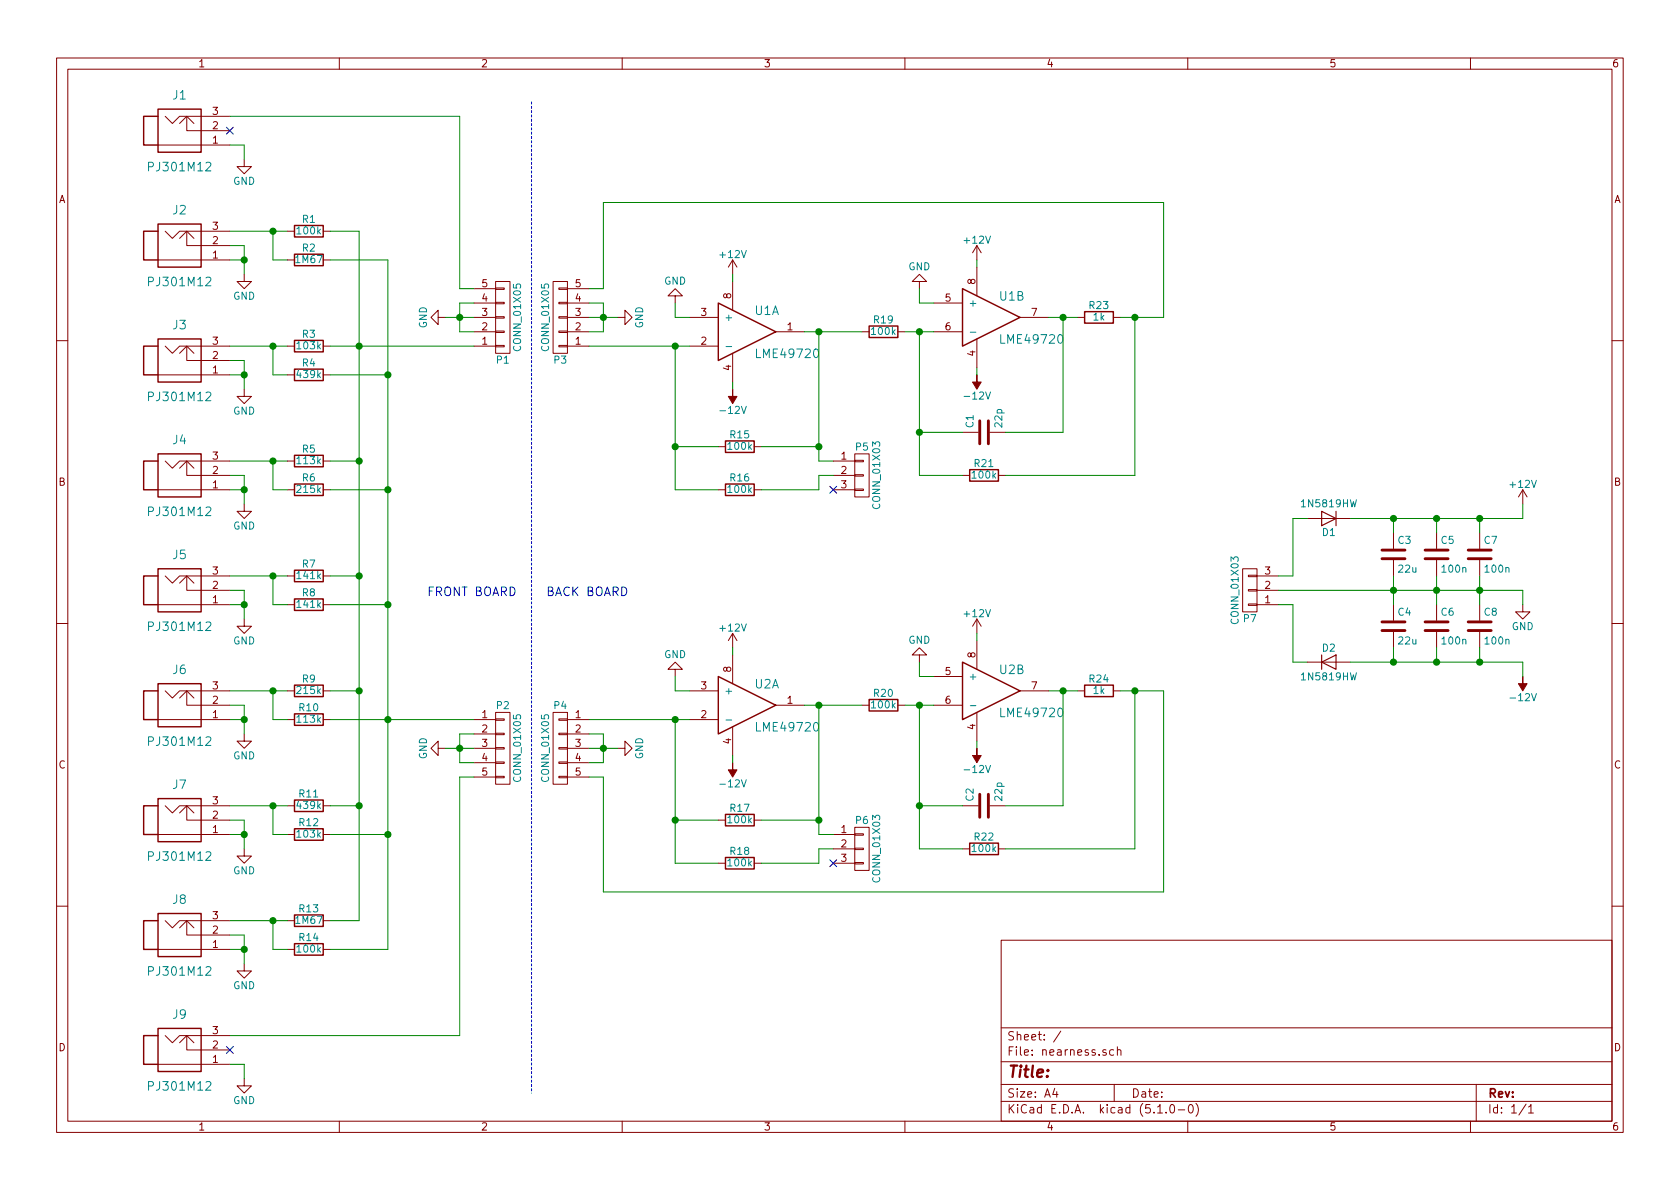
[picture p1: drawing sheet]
<svg xmlns="http://www.w3.org/2000/svg" width="297mm" height="210mm" viewBox="0 0 297 210" stroke-linecap="round" stroke-linejoin="round" font-family="sans-serif">
<g fill="none" stroke="#840000" stroke-width=".18">
<path d="M10 10.3h277v189.9h-277zM12 12.2h273v186.1h-273zM60 10.3v1.9M110 10.3v1.9M160 10.3v1.9M210 10.3v1.9M260 10.3v1.9M27.9 25.6h12.7M29.2 20.6l1.3 1.2 1.2-1.2h8.9M31.7 21.8l1.3-1.2 1.3 1.2M33 20.6v2.5h7.6M43.2 28.2v1.3h1.2l-1.2 1.2-1.3-1.2h1.3"/>
<path d="M27.9 46h12.7M29.2 40.9l1.3 1.3 1.2-1.3h8.9M31.7 42.2l1.3-1.3 1.3 1.3M33 40.9v2.5h7.6M43.2 48.5v1.3h1.2l-1.2 1.2-1.3-1.2h1.3M50.8 46h1.3M50.8 40.9h1.3M57.1 46h1.3M57.1 40.9h1.3M77.5 56.1v-1.2l-1.3 1.2 1.3 1.3v-1.3h1.2M83.8 56.1h3.8M83.8 58.7h3.8"/>
<path d="M83.8 53.6h3.8M83.8 51h3.8M87.6 50.9h1.6v.3h-1.6zM87.6 53.5h1.6v.2h-1.6zM87.6 56h1.6v.3h-1.6zM87.6 58.5h1.6v.3h-1.6zM87.6 49.8h2.6v12.7h-2.6zM97.8 49.8h2.5v12.7h-2.5zM98.8 50.9h1.5v.3h-1.5zM98.8 53.5h1.5v.2h-1.5zM98.8 56h1.5v.3h-1.5zM98.8 58.5h1.5v.3h-1.5z"/>
<path d="M100.3 56.1h3.8M100.3 58.7h3.8M100.3 53.6h3.8M100.3 51h3.8M109.2 56.1h1.3v-1.2l1.3 1.2-1.3 1.3v-1.3M119.4 52.3h1.2l-1.2-1.3-1.3 1.3h1.3v1.3M121.9 56.1h5.1M129.5 46l-.7 1.2M129.5 46v2.5M129.5 49.8v5.1M129.5 46l.8 1.2M137.2 58.7h5"/>
<path d="M152.4 58.7h1.3M158.7 58.7h1.3M162.6 49.8h1.2l-1.2-1.3-1.3 1.3h1.3v1.2M165.1 58.7h5.1M165.1 53.6h5.1M172.7 43.4l-.7 1.3M172.7 43.4v2.6M172.7 47.2v5.1M172.7 59.9v5.1M172.7 43.4l.8 1.3M180.3 56.1h5.1M190.5 56.1h1.3"/>
<path d="M196.8 56.1h1.3M10 60.2h2M27.9 66.3h12.7M29.2 61.2l1.3 1.3 1.2-1.3h8.9M31.7 62.5l1.3-1.3 1.3 1.3M33 61.2v2.5h7.6M43.2 68.8v1.3h1.2l-1.2 1.3-1.3-1.3h1.3M50.8 66.3h1.3M50.8 61.2h1.3M57.1 66.3h1.3M57.1 61.2h1.3M83.8 61.2h3.8"/>
<path d="M87.6 61.1h1.6v.2h-1.6zM98.8 61.1h1.5v.2h-1.5zM100.3 61.2h3.8M121.9 61.2h5.1M127 79h1.3M129.5 62.5v5.1M133.3 79h1.3M170.2 76.4h2.8M175 76.4h2.8M285 60.2h2M27.9 86.6h12.7M29.2 81.5l1.3 1.3 1.2-1.3h8.9"/>
<path d="M31.7 82.8l1.3-1.3 1.3 1.3M33 81.5v2.6h7.6M43.2 89.1v1.3h1.2l-1.2 1.3-1.3-1.3h1.3M50.8 86.6h1.3M50.8 81.5h1.3M57.1 86.6h1.3M57.1 81.5h1.3M127 86.6h1.3M133.3 86.6h1.3M147.3 86.6h3.8M147.3 84.1h3.8M147.3 81.5h3.8"/>
<path d="M151.1 86.5h1.6v.2h-1.6zM151.1 83.9h1.6v.3h-1.6zM151.1 81.4h1.6v.3h-1.6zM151.1 80.3h2.6v7.6h-2.6zM170.2 84.1h1.2M176.5 84.1h1.3M231.1 91.7h7.7M246.4 94.2v2.8M246.4 99.1v2.7M254 94.2v2.8M254 99.1v2.7M261.6 94.2v2.8"/>
<path d="M261.6 99.1v2.7M269.2 86.6l-.7 1.3M269.2 86.6v2.5M269.2 86.6l.8 1.3M10 110.3h2M27.9 106.9h12.7M29.2 101.8l1.3 1.3 1.2-1.3h8.9M31.7 103.1l1.3-1.3 1.3 1.3M33 101.8v2.6h7.6M43.2 109.5v1.2h1.2l-1.2 1.3-1.3-1.3h1.3M50.8 106.9h1.3M50.8 101.8h1.3"/>
<path d="M57.1 106.9h1.3M57.1 101.8h1.3M119.4 118.4h1.2l-1.2-1.3-1.3 1.3h1.3v1.2M129.5 112v2.5M129.5 115.8v5.1M129.5 112l-.7 1.3M129.5 112l.8 1.3M162.6 115.8h1.2l-1.2-1.3-1.3 1.3h1.3v1.3M165.1 119.6h5.1M172.7 109.5v2.5M172.7 113.3v5.1M172.7 109.5l-.7 1.2"/>
<path d="M172.7 109.5l.8 1.2M219.7 100.6h2.5v7.6h-2.5zM220.7 101.7h1.5v.3h-1.5zM220.7 104.3h1.5v.2h-1.5zM220.7 106.8h1.5v.3h-1.5zM222.2 106.9h3.9M222.2 104.4h3.9M222.2 101.8h3.9M231.1 117.1h7.7M246.4 106.9v2.8M246.4 111.8v2.7M254 106.9v2.8"/>
<path d="M254 111.8v2.7M261.6 106.9v2.8M261.6 111.8v2.7M269.2 106.9v1.3h1.3l-1.3 1.3-1.2-1.3h1.2M285 110.3h2M27.9 127.2h12.7M29.2 122.2l1.3 1.2 1.2-1.2h8.9M31.7 123.4l1.3-1.2 1.3 1.2M33 122.2v2.5h7.6M43.2 129.8v1.3h1.2l-1.2 1.2-1.3-1.2h1.3M50.8 127.2h1.3M50.8 122.2h1.3"/>
<path d="M57.1 127.2h1.3M57.1 122.2h1.3M77.5 132.3v-1.2l-1.3 1.2 1.3 1.3v-1.3h1.2M83.8 127.2h3.8M83.8 129.8h3.8M83.8 132.3h3.8M83.8 134.9h3.8M83.8 137.4h3.8M87.6 137.3h1.6v.2h-1.6zM87.6 134.7h1.6v.3h-1.6zM87.6 132.2h1.6v.3h-1.6zM87.6 129.7h1.6v.2h-1.6z"/>
<path d="M87.6 127.1h1.6v.3h-1.6zM87.6 126h2.6v12.7h-2.6zM97.8 126h2.5v12.7h-2.5zM98.8 137.3h1.5v.2h-1.5zM98.8 134.7h1.5v.3h-1.5zM98.8 132.2h1.5v.3h-1.5zM98.8 129.7h1.5v.2h-1.5zM98.8 127.1h1.5v.3h-1.5zM100.3 127.2h3.8M100.3 129.8h3.8M100.3 132.3h3.8M100.3 134.9h3.8"/>
<path d="M100.3 137.4h3.8M109.2 132.3h1.3v-1.2l1.3 1.2-1.3 1.3v-1.3M121.9 127.2h5.1M121.9 122.2h5.1M129.5 128.5v5.1M137.2 124.7h5M152.4 124.7h1.3M158.7 124.7h1.3M165.1 124.7h5.1M172.7 126v5.1M180.3 122.2h5.1M190.5 122.2h1.3"/>
<path d="M196.8 122.2h1.3M27.9 147.6h12.7M29.2 142.5l1.3 1.3 1.2-1.3h8.9M31.7 143.8l1.3-1.3 1.3 1.3M33 142.5v2.5h7.6M43.2 150.1v1.3h1.2l-1.2 1.2-1.3-1.2h1.3M50.8 147.6h1.3M50.8 142.5h1.3M57.1 147.6h1.3M57.1 142.5h1.3M127 145h1.3M127 152.6h1.3"/>
<path d="M133.3 145h1.3M133.3 152.6h1.3M147.3 147.6h3.8M147.3 150.1h3.8M147.3 152.6h3.8M151.1 152.5h1.6v.3h-1.6zM151.1 150h1.6v.2h-1.6zM151.1 147.4h1.6v.3h-1.6zM151.1 146.3h2.6v7.6h-2.6zM170.2 142.5h2.8M170.2 150.1h1.2M175 142.5h2.8"/>
<path d="M176.5 150.1h1.3M10 160.2h2M27.9 167.9h12.7M29.2 162.8l1.3 1.3 1.2-1.3h8.9M31.7 164.1l1.3-1.3 1.3 1.3M33 162.8v2.5h7.6M43.2 170.4v1.3h1.2l-1.2 1.3-1.3-1.3h1.3M50.8 167.9h1.3M50.8 162.8h1.3M57.1 167.9h1.3M57.1 162.8h1.3M177 166.3h108v32h-108z"/>
<path d="M285 160.2h2M27.9 188.2h12.7M29.2 183.1l1.3 1.3 1.2-1.3h8.9M31.7 184.4l1.3-1.3 1.3 1.3M33 183.1v2.6h7.6M43.2 190.7v1.3h1.2l-1.2 1.3-1.3-1.3h1.3M60 198.3v1.9M110 198.3v1.9M160 198.3v1.9M177 194.8h108M177 191.8h108M177 187.8h108"/>
<path d="M177 181.8h108M186.5 192.5l-.4 1h1M186.8 193v1M187.6 182.3l-1.3 2M195.6 185.7a.37 .37 0 0 0-.6 .1v.2l.6 .2v.1l-.2 .3-.4-.1M196.9 185.7l-.4-.1-.3 .3 .1 .6 .2 .1 .4-.1M197 191.8v3M197.6 185.7a.37 .37 0 0 1 .6 .1v.8M197.6 185.1v1.5M204.7 196.8h.8M206.2 196.7v.1M207 195.4l.3-.1a.94 .94 0 0 1 0 1.5 .82 .82 0 0 1-.3-1.4z"/>
<path d="M208.3 196.3h1.2M210 198.3v1.9M210.3 195.4l.2-.1a.8 .8 0 0 1 .5 .8 .8 .8 0 0 1-.5 .7 1 1 0 0 1-.2-1.4zM211.5 195.1a1.71 1.71 0 0 1 0 2.3M260 198.3v1.9M261 191.8v6.5M269.8 195.2l-1.2 2M270.3 195.8l.4-.5v1.5M270.3 196.8h.8"/>
</g>
<g fill="none" stroke="#840000" stroke-width=".25">
<path d="M27.9 19.3h7.7v7.6h-7.7zM27.9 39.6h7.7v7.6h-7.7zM27.9 20.6h-2.5v5h2.5M52.1 39.9h5v2h-5zM27.9 59.9h7.7v7.7h-7.7zM27.9 40.9h-2.5v5.1h2.5M52.1 45h5v2h-5zM127 53.6l10.2 5.1-10.2 5zM153.7 57.7h5v2h-5zM170.2 51l10.1 5.1-10.1 5.1zM191.8 55.1h5v2h-5zM27.9 61.2h-2.5v5.1h2.5"/>
<path d="M52.1 60.2h5v2h-5zM52.1 65.3h5v2h-5zM128.3 78h5v2h-5zM27.9 80.3h7.7v7.6h-7.7zM27.9 81.5h-2.5v5.1h2.5M52.1 80.5h5v2h-5zM52.1 85.6h5v2h-5zM128.3 85.6h5v2h-5zM171.4 83.1h5.1v2h-5.1zM27.9 100.6h7.7v7.6h-7.7zM27.9 101.8h-2.5v5.1h2.5M52.1 100.8h5v2.1h-5z"/>
<path d="M52.1 105.9h5v2h-5zM127 119.6l10.2 5.1-10.2 5.1zM170.2 117.1l10.1 5.1-10.1 5zM27.9 120.9h7.7v7.6h-7.7zM27.9 122.2h-2.5v5h2.5M52.1 121.2h5v2h-5zM52.1 126.2h5v2.1h-5zM153.7 123.7h5v2h-5zM191.8 121.2h5v2h-5zM27.9 141.2h7.7v7.6h-7.7zM27.9 142.5h-2.5v5.1h2.5M52.1 141.5h5v2h-5z"/>
<path d="M52.1 146.6h5v2h-5zM128.3 144h5v2h-5zM128.3 151.6h5v2.1h-5zM171.4 149.1h5.1v2h-5.1zM27.9 161.5h7.7v7.7h-7.7zM27.9 162.8h-2.5v5.1h2.5M52.1 161.8h5v2h-5zM52.1 166.9h5v2h-5zM27.9 181.9h7.7v7.6h-7.7zM27.9 183.1h-2.5v5.1h2.5"/>
</g>
<path d="M233.7 90.4l2.5 1.3-2.5 1.3zM236.2 90.4v2.6M233.7 117.1l2.5-1.3v2.6zM233.7 115.8v2.6" fill="none" stroke="#840000" stroke-width=".2"/>
<g fill="none" stroke="#840000" stroke-width=".51">
<path d="M173.2 74.4v4.1M174.8 74.4v4.1M244.3 98.8h4.1M244.3 97.3h4.1M252 98.8h4M252 97.3h4M259.6 98.8h4.1M259.6 97.3h4.1M244.3 111.5h4.1M244.3 110h4.1M252 111.5h4M252 110h4"/>
<path d="M259.6 111.5h4.1M259.6 110h4.1M173.2 140.5v4M174.8 140.5v4"/>
</g>
<g fill="#840000" stroke="#840000" stroke-width=".18">
<path d="M269.2 119.6v1.3h.8l-.8 1.3-.7-1.3h.7z"/>
<path d="M129.5 68.8v1.3h.8l-.8 1.3-.7-1.3h.7z"/>
<path d="M172.7 66.3v1.3h.8l-.8 1.2-.7-1.2h.7z"/>
<path d="M129.5 134.9v1.2h.8l-.8 1.3-.7-1.3h.7z"/>
<path d="M172.7 132.3v1.3h.8l-.8 1.3-.7-1.3h.7z"/>
</g>
<path d="M40 22.5l1.2 1.2M41.2 22.5l-1.2 1.2M146.7 86l1.2 1.2M147.9 86l-1.2 1.2M146.7 152l1.2 1.3M147.9 152l-1.2 1.3M40 185.1l1.2 1.2M41.2 185.1l-1.2 1.2" fill="none" stroke="#000084" stroke-width=".18"/>
<path d="M171.6 58.7h.9M128.4 61.3h1M128.4 127.3h1M171.6 124.8h.9" fill="none" stroke="#008484" stroke-width=".18"/>
<g fill="#008400" stroke="#008400" stroke-width=".25">
<circle cx="261.6" cy="117.1" r=".51"/>
<circle cx="261.6" cy="91.7" r=".51"/>
<circle cx="188" cy="122.2" r=".51"/>
<circle cx="188" cy="56.1" r=".51"/>
<circle cx="254" cy="117.1" r=".51"/>
<circle cx="254" cy="91.7" r=".51"/>
<circle cx="246.4" cy="117.1" r=".51"/>
<circle cx="246.4" cy="91.7" r=".51"/>
<circle cx="68.6" cy="147.6" r=".51"/>
<circle cx="63.5" cy="142.5" r=".51"/>
<circle cx="68.6" cy="127.2" r=".51"/>
<circle cx="63.5" cy="122.2" r=".51"/>
<circle cx="68.6" cy="106.9" r=".51"/>
<circle cx="63.5" cy="101.8" r=".51"/>
<circle cx="68.6" cy="86.6" r=".51"/>
<circle cx="63.5" cy="81.5" r=".51"/>
<circle cx="68.6" cy="66.3" r=".51"/>
<circle cx="63.5" cy="61.2" r=".51"/>
<circle cx="43.2" cy="167.9" r=".51"/>
<circle cx="43.2" cy="147.6" r=".51"/>
<circle cx="43.2" cy="127.2" r=".51"/>
<circle cx="43.2" cy="106.9" r=".51"/>
<circle cx="43.2" cy="86.6" r=".51"/>
<circle cx="43.2" cy="66.3" r=".51"/>
<circle cx="43.2" cy="46" r=".51"/>
<circle cx="200.7" cy="122.2" r=".51"/>
<circle cx="162.6" cy="124.7" r=".51"/>
<circle cx="162.6" cy="142.5" r=".51"/>
<circle cx="200.7" cy="56.1" r=".51"/>
<circle cx="162.6" cy="58.7" r=".51"/>
<circle cx="162.6" cy="76.4" r=".51"/>
<circle cx="144.8" cy="58.7" r=".51"/>
<circle cx="119.4" cy="79" r=".51"/>
<circle cx="144.8" cy="79" r=".51"/>
<circle cx="119.4" cy="145" r=".51"/>
<circle cx="144.8" cy="124.7" r=".51"/>
<circle cx="144.8" cy="145" r=".51"/>
<circle cx="48.3" cy="162.8" r=".51"/>
<circle cx="48.3" cy="142.5" r=".51"/>
<circle cx="48.3" cy="122.2" r=".51"/>
<circle cx="48.3" cy="101.8" r=".51"/>
<circle cx="48.3" cy="81.5" r=".51"/>
<circle cx="48.3" cy="61.2" r=".51"/>
<circle cx="48.3" cy="40.9" r=".51"/>
<circle cx="81.3" cy="56.1" r=".51"/>
<circle cx="81.3" cy="132.3" r=".51"/>
<circle cx="106.7" cy="56.1" r=".51"/>
<circle cx="106.7" cy="132.3" r=".51"/>
<circle cx="119.4" cy="61.2" r=".51"/>
<circle cx="119.4" cy="127.2" r=".51"/>
<circle cx="246.4" cy="104.4" r=".51"/>
<circle cx="254" cy="104.4" r=".51"/>
<circle cx="261.6" cy="104.4" r=".51"/>
</g>
<g fill="none" stroke="#008400" stroke-width=".18">
<path d="M40.6 25.6h2.6v2.6M40.6 20.6h40.7v30.4h2.5M40.6 43.4h2.6v5.1M40.6 46h2.6M40.6 40.9h10.2M48.3 40.9v5.1h2.5M58.4 46h10.2v121.9h-10.2M58.4 40.9h5.1v121.9h-5.1M78.7 56.1h5.1M83.8 53.6h-2.5v5.1h2.5M104.1 56.1h5.1M104.1 51h2.6v-15.2h99v20.3h-7.6"/>
<path d="M104.1 53.6h2.6v5.1h-2.6M119.4 53.6v2.5h2.5M129.5 48.5v1.3M142.2 58.7h10.2M144.8 58.7v22.8h2.5M160 58.7h5.1M162.6 51v2.6h2.5M162.6 58.7v25.4h7.6M172.7 46v1.2M185.4 56.1h5.1M188 56.1v20.3h-10.2M200.7 56.1v28h-22.9"/>
<path d="M40.6 66.3h2.6M40.6 63.7h2.6v5.1M40.6 61.2h10.2M48.3 61.2v5.1h2.5M58.4 66.3h10.2M58.4 61.2h25.4M104.1 61.2h17.8M119.4 61.2v25.4h7.6M119.4 79h7.6M129.5 67.6v1.2M134.6 79h10.2M162.6 76.4h7.6"/>
<path d="M172.7 65v1.3M40.6 86.6h2.6M40.6 81.5h10.2M40.6 84.1h2.6v5M48.3 81.5v5.1h2.5M58.4 86.6h10.2M58.4 81.5h5.1M147.3 84.1h-2.5v2.5h-10.2M231.1 91.7h-2.5v10.1h-2.5M246.4 91.7v2.5M254 91.7v2.5M261.6 91.7v2.5"/>
<path d="M269.2 89.1v2.6h-30.4M40.6 106.9h2.6M40.6 101.8h10.2M40.6 104.4h2.6v5.1M48.3 101.8v5.1h2.5M58.4 106.9h10.2M58.4 101.8h5.1M119.4 119.6v2.6h2.5M129.5 114.5v1.3M162.6 117.1v2.5h2.5M172.7 112v1.3M226.1 106.9h2.5v10.2h2.5"/>
<path d="M226.1 104.4h43.1v2.5M238.8 117.1h30.4v2.5M246.4 101.8v5.1M246.4 114.5v2.6M254 101.8v5.1M254 114.5v2.6M261.6 101.8v5.1M261.6 114.5v2.6M40.6 122.2h10.2M40.6 124.7h2.6v5.1M40.6 127.2h2.6M48.3 122.2v5h2.5"/>
<path d="M58.4 122.2h5.1M58.4 127.2h25.4M78.7 132.3h5.1M83.8 129.8h-2.5v5.1h2.5M83.8 137.4h-2.5v45.7h-40.7M104.1 127.2h17.8M104.1 132.3h5.1M104.1 129.8h2.6v5.1h-2.6M119.4 127.2v25.4h7.6M129.5 133.6v1.3M142.2 124.7h10.2M144.8 124.7v22.9h2.5"/>
<path d="M160 124.7h5.1M162.6 124.7v25.4h7.6M172.7 131.1v1.2M185.4 122.2h5.1M188 122.2v20.3h-10.2M198.1 122.2h7.6v35.5h-99v-20.3h-2.6M200.7 122.2v27.9h-22.9M40.6 142.5h10.2M40.6 147.6h2.6M40.6 145h2.6v5.1M48.3 142.5v5.1h2.5M58.4 142.5h5.1"/>
<path d="M58.4 147.6h10.2M119.4 145h7.6M134.6 145h10.2M147.3 150.1h-2.5v2.5h-10.2M162.6 142.5h7.6M40.6 167.9h2.6M40.6 162.8h10.2M40.6 165.3h2.6v5.1M48.3 162.8v5.1h2.5M40.6 188.2h2.6v2.5"/>
</g>
<path d="M94 18v175.3" fill="none" stroke="#0000c2" stroke-width=".18" stroke-dasharray=".4 .4"/>
<text font-size="2.8" fill="#840000" x="178" y="190.5">Title:</text>
<g font-size="2.1" fill="#008484">
<text x="30.6" y="17.6">J1</text>
<text x="26.6" y="30.3">PJ301M12</text>
<text x="30.6" y="37.9">J2</text>
<text x="26.6" y="50.6">PJ301M12</text>
<text x="176.8" y="53.2">U1B</text>
<text x="30.6" y="58.2">J3</text>
<text x="133.5" y="55.7">U1A</text>
<text x="134" y="63.3">LME49720</text>
<text x="177.2" y="60.8">LME49720</text>
<text x="26.6" y="70.9">PJ301M12</text>
<text x="30.6" y="78.6">J4</text>
<text x="26.6" y="91.3">PJ301M12</text>
<text x="30.6" y="98.9">J5</text>
<text x="26.6" y="111.6">PJ301M12</text>
<text x="30.6" y="119.2">J6</text>
<text x="176.8" y="119.2">U2B</text>
<text x="133.5" y="121.7">U2A</text>
<text x="26.6" y="131.9">PJ301M12</text>
<text x="134" y="129.4">LME49720</text>
<text x="177.2" y="126.8">LME49720</text>
<text x="30.6" y="139.5">J7</text>
<text x="26.6" y="152.2">PJ301M12</text>
<text x="30.6" y="159.8">J8</text>
<text x="26.6" y="172.5">PJ301M12</text>
<text x="30.6" y="180.2">J9</text>
<text x="26.6" y="192.9">PJ301M12</text>
</g>
<g font-size="2.1" fill="#0000c2">
<text x="75.8" y="105.4">FRONT BOARD</text>
<text x="96.5" y="105.4">BACK BOARD</text>
</g>
<g font-size="2.1" fill="#840000">
<text x="178" y="184">Sheet: /</text>
<text x="178" y="186.7">File: nearness.sch</text>
<text x="178" y="196.9">KiCad E.D.A. kicad (5.1.0-0)</text>
<text x="178" y="194.1">Size: A4</text>
<text x="200" y="194.1">Date:</text>
<text x="263" y="194.1">Rev:</text>
<text x="263" y="196.9">Id: 1/1</text>
</g>
<g font-size="1.8" fill="#840000">
<text x="35" y="11.9">1</text>
<text x="85" y="11.9">2</text>
<text x="135" y="11.9">3</text>
<text x="185" y="11.9">4</text>
<text x="235" y="11.9">5</text>
<text x="285" y="11.9">6</text>
<text x="37.6" y="22.9">2</text>
<text x="37.6" y="20.3">3</text>
<text x="37.6" y="25.4">1</text>
<text x="10.4" y="35.9">A</text>
<text x="285.4" y="35.9">A</text>
<text x="37.6" y="40.6">3</text>
<text x="37.6" y="45.7">1</text>
<text x="37.6" y="43.2">2</text>
<text x="85.2" y="53.3">4</text>
<text x="85.2" y="50.8">5</text>
<text x="101.8" y="53.3">4</text>
<text x="101.8" y="50.8">5</text>
<text x="129.3" y="52.8" transform="rotate(-90 129.3 52.8)">8</text>
<text x="167.2" y="53.3">5</text>
<text x="172.5" y="50.3" transform="rotate(-90 172.5 50.3)">8</text>
<text x="85.2" y="58.4">2</text>
<text x="85.2" y="55.9">3</text>
<text x="101.8" y="58.4">2</text>
<text x="101.8" y="55.9">3</text>
<text x="124" y="55.9">3</text>
<text x="139.2" y="58.4">1</text>
<text x="167.2" y="58.4">6</text>
<text x="182.4" y="55.9">7</text>
<text x="37.6" y="63.5">2</text>
<text x="37.6" y="61">3</text>
<text x="85.2" y="61">1</text>
<text x="101.8" y="61">1</text>
<text x="124" y="61">2</text>
<text x="129.3" y="65.5" transform="rotate(-90 129.3 65.5)">4</text>
<text x="172.5" y="63" transform="rotate(-90 172.5 63)">4</text>
<text x="37.6" y="66">1</text>
<text x="37.6" y="83.8">2</text>
<text x="37.6" y="81.3">3</text>
<text x="148.7" y="81.3">1</text>
<text x="148.7" y="83.8">2</text>
<text x="10.4" y="85.9">B</text>
<text x="37.6" y="86.4">1</text>
<text x="148.7" y="86.4">3</text>
<text x="285.4" y="85.9">B</text>
<text x="37.6" y="101.6">3</text>
<text x="223.7" y="101.6">3</text>
<text x="37.6" y="106.7">1</text>
<text x="37.6" y="104.1">2</text>
<text x="223.7" y="106.7">1</text>
<text x="223.7" y="104.1">2</text>
<text x="129.3" y="118.8" transform="rotate(-90 129.3 118.8)">8</text>
<text x="167.2" y="119.4">5</text>
<text x="172.5" y="116.3" transform="rotate(-90 172.5 116.3)">8</text>
<text x="37.6" y="124.5">2</text>
<text x="37.6" y="121.9">3</text>
<text x="124" y="121.9">3</text>
<text x="139.2" y="124.5">1</text>
<text x="167.2" y="124.5">6</text>
<text x="182.4" y="121.9">7</text>
<text x="37.6" y="127">1</text>
<text x="85.2" y="127">1</text>
<text x="85.2" y="129.5">2</text>
<text x="101.8" y="127">1</text>
<text x="101.8" y="129.5">2</text>
<text x="124" y="127">2</text>
<text x="129.3" y="131.5" transform="rotate(-90 129.3 131.5)">4</text>
<text x="172.5" y="129" transform="rotate(-90 172.5 129)">4</text>
<text x="10.4" y="135.9">C</text>
<text x="85.2" y="132.1">3</text>
<text x="85.2" y="134.6">4</text>
<text x="85.2" y="137.2">5</text>
<text x="101.8" y="132.1">3</text>
<text x="101.8" y="134.6">4</text>
<text x="101.8" y="137.2">5</text>
<text x="285.4" y="135.9">C</text>
<text x="37.6" y="142.2">3</text>
<text x="37.6" y="147.3">1</text>
<text x="37.6" y="144.8">2</text>
<text x="148.7" y="147.3">1</text>
<text x="148.7" y="149.9">2</text>
<text x="148.7" y="152.4">3</text>
<text x="37.6" y="167.6">1</text>
<text x="37.6" y="165.1">2</text>
<text x="37.6" y="162.6">3</text>
<text x="10.4" y="185.9">D</text>
<text x="37.6" y="185.4">2</text>
<text x="37.6" y="182.9">3</text>
<text x="285.4" y="185.9">D</text>
<text x="37.6" y="188">1</text>
<text x="35" y="199.9">1</text>
<text x="85" y="199.9">2</text>
<text x="135" y="199.9">3</text>
<text x="185" y="199.9">4</text>
<text x="235" y="199.9">5</text>
<text x="285" y="199.9">6</text>
</g>
<g font-size="1.8" fill="#008484">
<text x="41.2" y="32.7">GND</text>
<text x="52.6" y="41.4">100k</text>
<text x="53.5" y="39.4">R1</text>
<text x="52.4" y="46.5">1M67</text>
<text x="53.5" y="44.5">R2</text>
<text x="127.5" y="45.6">+12V</text>
<text x="160.6" y="47.8">GND</text>
<text x="170.6" y="43.1">+12V</text>
<text x="41.2" y="53">GND</text>
<text x="117.4" y="50.3">GND</text>
<text x="53.5" y="59.7">R3</text>
<text x="75.5" y="58.1" transform="rotate(-90 75.5 58.1)">GND</text>
<text x="113.7" y="58.1" transform="rotate(-90 113.7 58.1)">GND</text>
<text x="128" y="56.8">+</text>
<text x="154.2" y="59.2">100k</text>
<text x="154.6" y="57.2">R19</text>
<text x="171.2" y="54.2">+</text>
<text x="192.7" y="54.7">R23</text>
<text x="193.3" y="56.7">1k</text>
<text x="52.6" y="61.8">103k</text>
<text x="53.5" y="64.8">R4</text>
<text x="87.8" y="64.3">P1</text>
<text x="92.1" y="61.8" transform="rotate(-90 92.1 61.8)">CONN_01X05</text>
<text x="97.1" y="61.8" transform="rotate(-90 97.1 61.8)">CONN_01X05</text>
<text x="98" y="64.3">P3</text>
<text x="52.6" y="66.8">439k</text>
<text x="170.9" y="70.7">-12V</text>
<text x="41.2" y="73.3">GND</text>
<text x="127.7" y="73.2">-12V</text>
<text x="129.2" y="77.5">R15</text>
<text x="172.1" y="75.6" transform="rotate(-90 172.1 75.6)">C1</text>
<text x="177.2" y="75.5" transform="rotate(-90 177.2 75.5)">22p</text>
<text x="52.6" y="82.1">113k</text>
<text x="53.5" y="80.1">R5</text>
<text x="128.8" y="79.5">100k</text>
<text x="151.3" y="79.7">P5</text>
<text x="172.3" y="82.6">R21</text>
<text x="52.6" y="87.2">215k</text>
<text x="53.5" y="85.1">R6</text>
<text x="128.8" y="87.2">100k</text>
<text x="129.2" y="85.1">R16</text>
<text x="155.6" y="89.7" transform="rotate(-90 155.6 89.7)">CONN_01X03</text>
<text x="172" y="84.6">100k</text>
<text x="230.4" y="89.7">1N5819HW</text>
<text x="267.2" y="86.3">+12V</text>
<text x="41.2" y="93.6">GND</text>
<text x="233.8" y="94.8">D1</text>
<text x="53.5" y="100.4">R7</text>
<text x="247.2" y="96.2">C3</text>
<text x="247.3" y="101.3">22u</text>
<text x="254.8" y="96.2">C5</text>
<text x="255.1" y="101.3">100n</text>
<text x="262.5" y="96.2">C7</text>
<text x="262.7" y="101.3">100n</text>
<text x="52.6" y="102.4">141k</text>
<text x="52.6" y="107.5">141k</text>
<text x="53.5" y="105.5">R8</text>
<text x="41.2" y="114">GND</text>
<text x="127.5" y="111.7">+12V</text>
<text x="160.6" y="113.8">GND</text>
<text x="170.6" y="109.1">+12V</text>
<text x="219" y="110" transform="rotate(-90 219 110)">CONN_01X03</text>
<text x="219.9" y="110">P7</text>
<text x="247.2" y="108.9">C4</text>
<text x="247.3" y="114">22u</text>
<text x="254.8" y="108.9">C6</text>
<text x="255.1" y="114">100n</text>
<text x="262.5" y="108.9">C8</text>
<text x="262.7" y="114">100n</text>
<text x="267.3" y="111.4">GND</text>
<text x="117.4" y="116.4">GND</text>
<text x="233.8" y="115.2">D2</text>
<text x="52.6" y="122.7">215k</text>
<text x="53" y="125.8">R10</text>
<text x="53.5" y="120.7">R9</text>
<text x="87.8" y="125.4">P2</text>
<text x="98" y="125.4">P4</text>
<text x="128" y="122.8">+</text>
<text x="154.2" y="125.3">100k</text>
<text x="154.6" y="123.2">R20</text>
<text x="171.2" y="120.3">+</text>
<text x="192.7" y="120.7">R24</text>
<text x="193.3" y="122.7">1k</text>
<text x="230.4" y="120.3">1N5819HW</text>
<text x="267.4" y="124">-12V</text>
<text x="52.6" y="127.8">113k</text>
<text x="41.2" y="134.3">GND</text>
<text x="75.5" y="134.3" transform="rotate(-90 75.5 134.3)">GND</text>
<text x="92.1" y="137.9" transform="rotate(-90 92.1 137.9)">CONN_01X05</text>
<text x="97.1" y="137.9" transform="rotate(-90 97.1 137.9)">CONN_01X05</text>
<text x="113.7" y="134.3" transform="rotate(-90 113.7 134.3)">GND</text>
<text x="170.9" y="136.7">-12V</text>
<text x="52.6" y="143">439k</text>
<text x="53" y="141">R11</text>
<text x="127.7" y="139.2">-12V</text>
<text x="129.2" y="143.6">R17</text>
<text x="172.1" y="141.7" transform="rotate(-90 172.1 141.7)">C2</text>
<text x="177.2" y="141.5" transform="rotate(-90 177.2 141.5)">22p</text>
<text x="52.6" y="148.1">103k</text>
<text x="53" y="146.1">R12</text>
<text x="128.8" y="145.6">100k</text>
<text x="151.3" y="145.7">P6</text>
<text x="172.3" y="148.6">R22</text>
<text x="41.2" y="154.6">GND</text>
<text x="128.8" y="153.2">100k</text>
<text x="129.2" y="151.2">R18</text>
<text x="155.6" y="155.7" transform="rotate(-90 155.6 155.7)">CONN_01X03</text>
<text x="172" y="150.7">100k</text>
<text x="53" y="161.3">R13</text>
<text x="52.4" y="163.4">1M67</text>
<text x="53" y="166.4">R14</text>
<text x="52.6" y="168.4">100k</text>
<text x="41.2" y="174.9">GND</text>
<text x="41.2" y="195.2">GND</text>
</g>
</svg>
